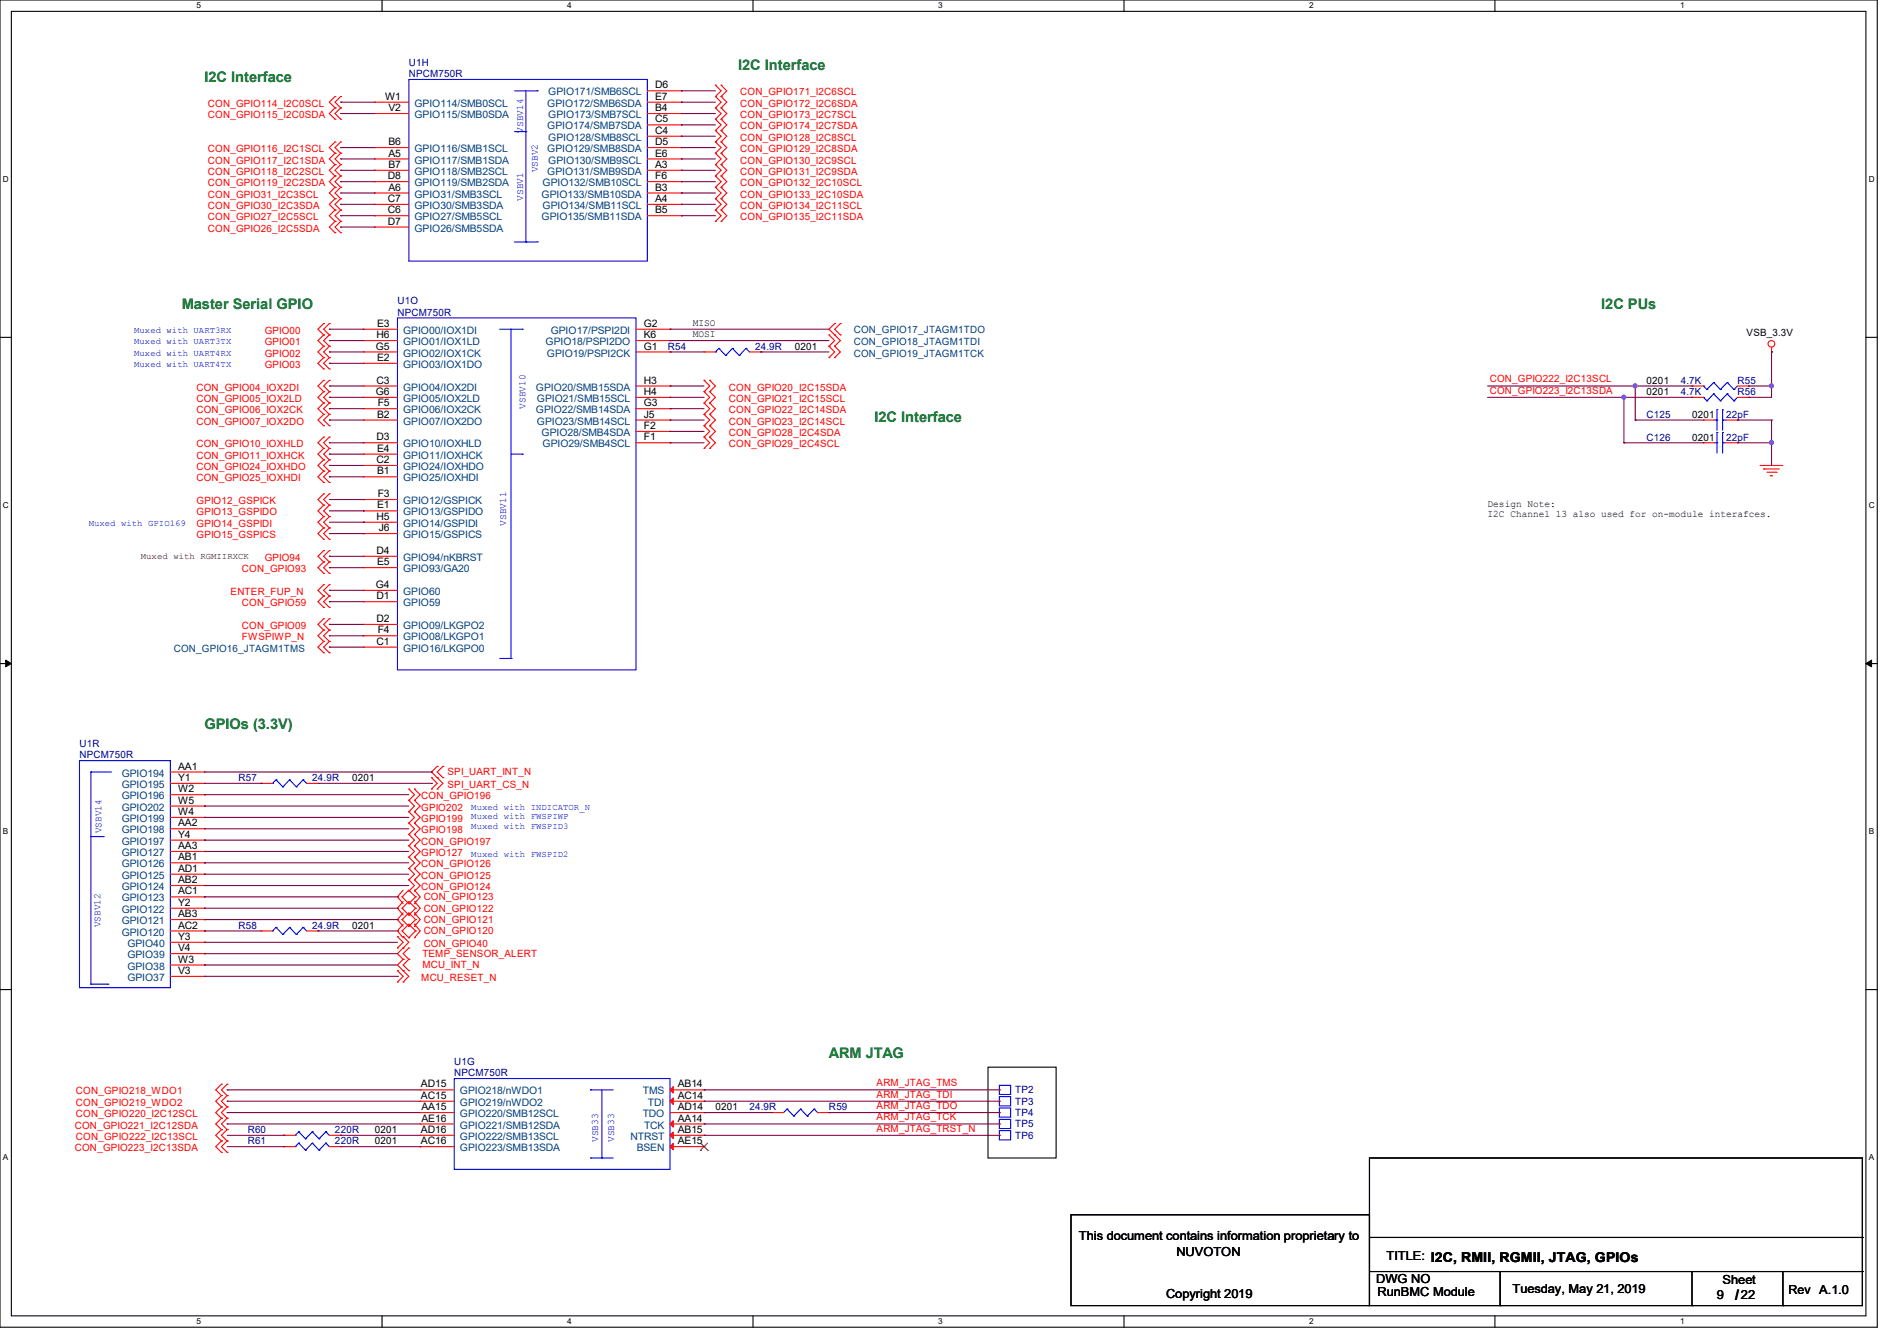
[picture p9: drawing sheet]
<svg xmlns="http://www.w3.org/2000/svg" width="297mm" height="210mm" viewBox="0 0 297 210" stroke-linecap="round" stroke-linejoin="round" font-family="sans-serif">
<path d="M0 0h293.9v207.9h-293.9zM1.8 1.8h290.3v204.3h-290.3z" fill="none" stroke="#000" stroke-width=".17"/>
<g fill="#fff">
<path d="M30.8 .2h.7v1.4h-.7z"/>
<path d="M30.8 206.2h.7v1.4h-.7z"/>
</g>
<path d="M59.8 0v1.8M59.8 206.1v1.8" fill="none" stroke="#000" stroke-width=".17"/>
<g fill="#fff">
<path d="M88.8 .2h.7v1.4h-.7z"/>
<path d="M88.8 206.2h.7v1.4h-.7z"/>
</g>
<path d="M117.9 0v1.8M117.9 206.1v1.8" fill="none" stroke="#000" stroke-width=".17"/>
<g fill="#fff">
<path d="M146.9 .2h.7v1.4h-.7z"/>
<path d="M146.9 206.2h.7v1.4h-.7z"/>
</g>
<path d="M176 0v1.8M176 206.1v1.8" fill="none" stroke="#000" stroke-width=".17"/>
<g fill="#fff">
<path d="M205 .2h.7v1.4h-.7z"/>
<path d="M205 206.2h.7v1.4h-.7z"/>
</g>
<path d="M234.1 0v1.8M234.1 206.1v1.8" fill="none" stroke="#000" stroke-width=".17"/>
<g fill="#fff">
<path d="M263.1 .2h.6v1.4h-.6z"/>
<path d="M263.1 206.2h.6v1.4h-.6z"/>
<path d="M.5 27.3h.9v1.4h-.9z"/>
<path d="M292.6 27.3h.9v1.4h-.9z"/>
<path d="M.5 78.4h.9v1.4h-.9z"/>
<path d="M292.6 78.4h.9v1.4h-.9z"/>
</g>
<path d="M0 52.8h1.8M292.1 52.8h1.8" fill="none" stroke="#000" stroke-width=".17"/>
<g fill="#fff">
<path d="M.5 129.5h.8v1.4h-.8z"/>
<path d="M292.6 129.5h.8v1.4h-.8z"/>
</g>
<path d="M0 103.9h1.8M292.1 103.9h1.8" fill="none" stroke="#000" stroke-width=".17"/>
<path d="M.9 103.4l.9 .5-.9 .5zM292.1 103.9l.9-.5v1z" fill="#000" stroke="#000" stroke-width=".16"/>
<g fill="#fff">
<path d="M.5 180.5h.8v1.4h-.8z"/>
<path d="M292.6 180.5h.8v1.4h-.8z"/>
</g>
<g fill="none" stroke="#000" stroke-width=".17">
<path d="M0 155h1.8M292.1 155h1.8M154.7 167.1h10.7v14.3h-10.7zM167.7 190.2h46.7v14.3h-46.7zM214.4 181.4h77.2v23.1h-77.2zM214.4 199.1h77.2M214.4 193.8h77.2M234.9 199.1v5.4M264.9 199.1v5.4M279.1 199.1v5.4M291.6 199.1h.1M291.6 193.8h.1"/>
<path d="M234.9 204.5h.1M264.9 204.5h.1M279.1 204.5h.1"/>
</g>
<g fill="none" stroke="#f00" stroke-width=".17">
<path d="M52.5 15.1h.1M52.5 16.9h.1M52.5 18.7h.1M52.5 15.1l-.9 .9 .9 .9M52.5 16.9l-.9 .9 .9 .9M53.3 15.1h.1M53.3 16.9h.1M53.3 18.7h.1M53.3 15.1l-.8 .9 .8 .9M53.3 16.9l-.8 .9 .8 .9M58.7 16h.1M58.7 17.8h.1"/>
<path d="M58.7 16h5.3M58.7 17.8h5.3M101.3 16h5.4M101.3 17.8h5.4M101.3 14.2h5.4M101.3 19.6h5.4M106.7 14.2h.1M106.7 16h.1M106.7 17.8h.1M106.7 19.6h.1M112 13.3h.1M112 15.1h.1"/>
<path d="M112 16.9h.1M112 18.7h.1M112 13.3l.9 .9-.9 .9M112 15.1l.9 .9-.9 .9M112 16.9l.9 .9-.9 .9M112 18.7l.9 .9-.9 .8M112.9 13.3h.1M112.9 15.1h.1M112.9 16.9h.1M112.9 18.7h.1M112.9 13.3l.9 .9-.9 .9M112.9 15.1l.9 .9-.9 .9"/>
<path d="M112.9 16.9l.9 .9-.9 .9M112.9 18.7l.9 .9-.9 .8M52.5 22.2h.1M52.5 24h.1M52.5 25.8h.1M52.5 27.6h.1M52.5 29.3h.1M52.5 31.1h.1M52.5 32.9h.1M52.5 34.7h.1M52.5 36.4h.1M52.5 22.2l-.9 .9 .9 .9"/>
<path d="M52.5 24l-.9 .9 .9 .9M52.5 25.8l-.9 .9 .9 .9M52.5 29.3l-.9 .9 .9 .9M52.5 31.1l-.9 .9 .9 .9M52.5 32.9l-.9 .9 .9 .9M52.5 34.7l-.9 .9 .9 .8M52.5 27.6l-.9 .8 .9 .9M53.3 22.2h.1M53.3 24h.1M53.3 25.8h.1M53.3 27.6h.1M53.3 29.3h.1"/>
<path d="M53.3 31.1h.1M53.3 32.9h.1M53.3 34.7h.1M53.3 36.4h.1M53.3 22.2l-.8 .9 .8 .9M53.3 24l-.8 .9 .8 .9M53.3 25.8l-.8 .9 .8 .9M53.3 29.3l-.8 .9 .8 .9M53.3 31.1l-.8 .9 .8 .9M53.3 32.9l-.8 .9 .8 .9M53.3 34.7l-.8 .9 .8 .8M53.3 27.6l-.8 .8 .8 .9"/>
<path d="M58.7 23.1h.1M58.7 24.9h.1M58.7 26.7h.1M58.7 28.4h.1M58.7 30.2h.1M58.7 32h.1M58.7 33.8h.1M58.7 35.6h.1M58.7 23.1h5.3M58.7 24.9h5.3M58.7 26.7h5.3M58.7 28.4h5.3"/>
<path d="M58.7 30.2h5.3M58.7 32h5.3M58.7 33.8h5.3M58.7 35.6h5.3M101.3 23.1h5.4M101.3 24.9h5.4M101.3 26.7h5.4M101.3 28.4h5.4M101.3 30.2h5.4M101.3 32h5.4M101.3 33.8h5.4M101.3 21.3h5.4"/>
<path d="M106.7 21.3h.1M106.7 23.1h.1M106.7 24.9h.1M106.7 26.7h.1M106.7 28.4h.1M106.7 30.2h.1M106.7 32h.1M106.7 33.8h.1M112 20.4h.1M112 22.2h.1M112 24h.1M112 25.8h.1"/>
<path d="M112 27.6h.1M112 29.3h.1M112 31.1h.1M112 32.9h.1M112 34.7h.1M112 20.4l.9 .9-.9 .9M112 22.2l.9 .9-.9 .9M112 24l.9 .9-.9 .9M112 25.8l.9 .9-.9 .9M112 27.6l.9 .8-.9 .9M112 29.3l.9 .9-.9 .9M112 31.1l.9 .9-.9 .9"/>
<path d="M112 32.9l.9 .9-.9 .9M112.9 20.4h.1M112.9 22.2h.1M112.9 24h.1M112.9 25.8h.1M112.9 27.6h.1M112.9 29.3h.1M112.9 31.1h.1M112.9 32.9h.1M112.9 34.7h.1M112.9 20.4l.9 .9-.9 .9M112.9 22.2l.9 .9-.9 .9"/>
<path d="M112.9 24l.9 .9-.9 .9M112.9 25.8l.9 .9-.9 .9M112.9 27.6l.9 .8-.9 .9M112.9 29.3l.9 .9-.9 .9M112.9 31.1l.9 .9-.9 .9M112.9 32.9l.9 .9-.9 .9M50.7 54.2h.1M50.7 56h.1M50.7 50.7h.1M50.7 52.5h.1M50.7 57.8h.1M50.7 59.6h.1"/>
<path d="M50.7 54.2l-.9 .9 .9 .9M50.7 50.7l-.9 .9 .9 .9M50.7 52.5l-.9 .8 .9 .9M50.7 56l-.9 .9 .9 .9M50.7 59.6l-.9 .9 .9 .8M51.6 54.2h.1M51.6 56h.1M51.6 50.7h.1M51.6 52.5h.1M51.6 57.8h.1M51.6 59.6h.1M51.6 54.2l-.9 .9 .9 .9"/>
<path d="M51.6 50.7l-.9 .9 .9 .9M51.6 52.5l-.9 .8 .9 .9M51.6 56l-.9 .9 .9 .9M51.6 59.6l-.9 .9 .9 .8M56.9 51.6h.1M56.9 53.3h.1M56.9 55.1h.1M56.9 56.9h.1M56.9 51.6h5.3M56.9 53.3h5.3M56.9 55.1h5.3M56.9 56.9h5.3"/>
<path d="M99.6 51.6h5.3M99.6 53.3h5.3M99.6 55.1h5.3M104.9 51.6h.1M104.9 53.3h.1M104.9 55.1h.1M110.2 59.6h.1M110.2 55.1h.1M110.2 59.6l.9 .9-.9 .8M110.2 55.1h1.8M111.1 59.6h.1M111.1 59.6l.9 .9-.9 .8"/>
<path d="M117.3 55.1h1.8M119.1 55.1h.1M129.8 52.5h.1M129.8 54.2h.1M129.8 56h.1M129.8 52.5l.9 .8-.9 .9M129.8 54.2l.9 .9-.9 .9M130.7 52.5h.1M130.7 54.2h.1M130.7 56h.1M130.7 50.7h.1M130.7 50.7l-.9 .9 1.8 1.7-.9 .9"/>
<path d="M130.7 54.2l.9 .9-.9 .9M131.6 52.5h.1M131.6 50.7h.1M131.6 50.7l-.9 .9 .9 .9M277.4 55.1h.1M277.4 54.4v.7M50.7 63.1h.1M50.7 64.9h.1M50.7 61.3h.1M50.7 66.7h.1M50.7 72h.1M50.7 73.8h.1"/>
<path d="M50.7 68.5h.1M50.7 70.2h.1M50.7 75.6h.1M50.7 79.1h.1M50.7 77.3h.1M50.7 77.3l-.9 .9 .9 .9M50.7 79.1l-.9 .9 .9 .9M50.7 63.1l-.9 .9 .9 .9M50.7 61.3l-.9 .9 .9 .9M50.7 64.9l-.9 .9 .9 .9M50.7 72l-.9 .9 .9 .9M50.7 68.5l-.9 .8 .9 .9"/>
<path d="M50.7 70.2l-.9 .9 .9 .9M50.7 73.8l-.9 .9 .9 .9M51.6 63.1h.1M51.6 64.9h.1M51.6 61.3h.1M51.6 66.7h.1M51.6 72h.1M51.6 73.8h.1M51.6 68.5h.1M51.6 70.2h.1M51.6 75.6h.1M51.6 79.1h.1"/>
<path d="M51.6 77.3h.1M51.6 77.3l-.9 .9 .9 .9M51.6 79.1l-.9 .9 .9 .9M51.6 63.1l-.9 .9 .9 .9M51.6 61.3l-.9 .9 .9 .9M51.6 64.9l-.9 .9 .9 .9M51.6 72l-.9 .9 .9 .9M51.6 68.5l-.9 .8 .9 .9M51.6 70.2l-.9 .9 .9 .9M51.6 73.8l-.9 .9 .9 .9M56.9 60.5h.1M56.9 62.2h.1"/>
<path d="M56.9 64h.1M56.9 65.8h.1M56.9 69.3h.1M56.9 71.1h.1M56.9 78.2h.1M56.9 72.9h.1M56.9 74.7h.1M56.9 72.9h5.3M56.9 62.2h5.3M56.9 65.8h5.3M56.9 60.5h5.3M56.9 69.3h5.3"/>
<path d="M56.9 64h5.3M56.9 71.1h5.3M56.9 78.2h5.3M56.9 74.7h5.3M99.6 62.2h5.3M99.6 65.8h5.3M99.6 60.5h5.3M99.6 69.3h5.3M99.6 64h5.3M99.6 67.6h5.3M104.9 60.5h.1M104.9 62.2h.1"/>
<path d="M104.9 64h.1M104.9 65.8h.1M104.9 69.3h.1M104.9 67.6h.1M110.2 61.3h.1M110.2 63.1h.1M110.2 64.9h.1M110.2 66.7h.1M110.2 68.5h.1M110.2 70.2h.1M110.2 61.3l.9 .9-.9 .9M110.2 63.1l.9 .9-.9 .9"/>
<path d="M110.2 64.9l.9 .9-.9 .9M110.2 66.7l.9 .9-.9 .9M110.2 68.5l.9 .8-.9 .9M111.1 61.3h.1M111.1 63.1h.1M111.1 64.9h.1M111.1 66.7h.1M111.1 68.5h.1M111.1 70.2h.1M111.1 61.3l.9 .9-.9 .9M111.1 63.1l.9 .9-.9 .9M111.1 64.9l.9 .9-.9 .9"/>
<path d="M111.1 66.7l.9 .9-.9 .9M111.1 68.5l.9 .8-.9 .9M264.9 62.2h.1M264.9 60.5h.1M264.9 62.2h1.8M264.9 60.5h1.8M266.7 65.8h.1M266.7 69.3h.1M266.7 65.8h1.8M266.7 69.3h1.8M270.3 65.8h1.7M270.3 69.3h1.7"/>
<path d="M272 65.8h.1M272 69.3h.1M272 62.2h1.8M272 60.5h1.8M273.8 62.2h.1M273.8 60.5h.1M275.6 72.9h.1M275.6 72.9h3.5M276.1 73.4h.1M276.1 73.4h2.5M276.6 74h1.5M277.2 74.5h.1"/>
<path d="M277.2 74.5h.3M278.1 74h.1M50.7 80.9h.1M50.7 82.7h.1M50.7 84.5h.1M50.7 93.3h.1M50.7 95.1h.1M50.7 98.7h.1M50.7 86.2h.1M50.7 88h.1M50.7 91.6h.1M50.7 89.8h.1"/>
<path d="M50.7 96.9h.1M50.7 80.9l-.9 .9 .9 .9M50.7 82.7l-.9 .9 .9 .9M50.7 93.3l-.9 .9 .9 .9M50.7 96.9l-.9 .9 .9 .9M50.7 98.7l-.9 .9 .9 .9M50.7 86.2l-.9 .9 .9 .9M50.7 91.6l-.9 .9 .9 .8M50.7 88l-.9 .9 .9 .9M51.6 80.9h.1M51.6 82.7h.1M51.6 84.5h.1"/>
<path d="M51.6 93.3h.1M51.6 95.1h.1M51.6 98.7h.1M51.6 86.2h.1M51.6 88h.1M51.6 91.6h.1M51.6 89.8h.1M51.6 96.9h.1M51.6 80.9l-.9 .9 .9 .9M51.6 82.7l-.9 .9 .9 .9M51.6 93.3l-.9 .9 .9 .9M51.6 98.7l-.9 .9 .9 .9"/>
<path d="M51.6 86.2l-.9 .9 .9 .9M51.6 91.6l-.9 .9 .9 .8M51.6 88l-.9 .9 .9 .9M51.6 96.9l-.9 .9 .9 .9M56.9 99.6h.1M56.9 97.8h.1M56.9 80h.1M56.9 81.8h.1M56.9 83.6h.1M56.9 94.2h.1M56.9 92.5h.1M56.9 88.9h.1"/>
<path d="M56.9 87.1h.1M56.9 99.6h5.3M56.9 97.8h5.3M56.9 80h5.3M56.9 81.8h5.3M56.9 83.6h5.3M56.9 94.2h5.3M56.9 92.5h5.3M56.9 88.9h5.3M56.9 87.1h5.3M50.7 100.5h.1M50.7 102.2h.1"/>
<path d="M50.7 100.5l-.9 .8 .9 .9M51.6 100.5h.1M51.6 102.2h.1M51.6 100.5l-.9 .8 .9 .9M56.9 101.3h.1M56.9 101.3h5.3M26.7 122.7h5.3M26.7 120.9h5.3M26.7 124.5h5.3M26.7 138.7h5.3M26.7 136.9h5.3M26.7 135.1h5.3"/>
<path d="M26.7 133.3h5.3M26.7 131.6h5.3M26.7 129.8h5.3M26.7 128h5.3M26.7 126.2h5.3M32 120.9h.1M32 122.7h.1M32 124.5h.1M32 138.7h.1M32 136.9h.1M32 135.1h.1M32 133.3h.1"/>
<path d="M32 131.6h.1M32 129.8h.1M32 128h.1M32 126.2h.1M40.9 122.7h.1M40.9 122.7h1.8M48 122.7h1.8M49.8 122.7h.1M63.1 139.4l-.9 1.1M64 123.6h.1M64 125.3h.1M64 127.1h.1"/>
<path d="M64 128.9h.1M64 130.7h.1M64 132.5h.1M64 134.2h.1M64 136h.1M64 137.8h.1M64 139.6h.1M64 123.6l.9 .9-.9 .8M64 125.3l.9 .9-.9 .9M64 127.1l.9 .9-.9 .9M64 128.9l.9 .9-.9 .9M64 130.7l.9 .9-.9 .9"/>
<path d="M64 132.5l.9 .8-.9 .9M64 134.2l.9 .9-.9 .9M64 136l.9 .9-.9 .9M64 137.8l.9 .9-.9 .9M64.9 123.6h.1M64.9 125.3h.1M64.9 127.1h.1M64.9 128.9h.1M64.9 130.7h.1M64.9 132.5h.1M64.9 134.2h.1M64.9 136h.1"/>
<path d="M64.9 137.8h.1M64.9 139.4h.1M64.9 139.6h.1M64.9 123.6l.9 .9-.9 .8M64.9 125.3l.9 .9-.9 .9M64.9 127.1l.9 .9-.9 .9M64.9 128.9l.9 .9-.9 .9M64.9 130.7l.9 .9-.9 .9M64.9 132.5l.9 .8-.9 .9M64.9 134.2l.9 .9-.9 .9M64.9 136l.9 .9-.9 .9M64.9 139.4l.9 1.1-.9 1"/>
<path d="M64.9 137.8l.9 .9-.9 .9M67.6 121.8h.1M67.6 123.6h.1M67.6 121.8l.9 .9-.9 .9M68.5 121.8h.1M68.5 123.6h.1M68.5 120h.1M68.5 120l-.9 .9 1.7 1.8-.8 .9M69.3 121.8h.1M69.3 120h.1M69.3 120l-.8 .9 .8 .9M26.7 152.9h5.3"/>
<path d="M26.7 151.1h5.3M26.7 149.4h5.3M26.7 147.6h5.3M26.7 145.8h5.3M26.7 144h5.3M26.7 142.2h5.3M26.7 140.5h5.3M32 152.9h.1M32 151.1h.1M32 149.4h.1M32 147.6h.1M32 145.8h.1"/>
<path d="M32 144h.1M32 142.2h.1M32 140.5h.1M40.9 145.8h.1M40.9 145.8h1.8M48 145.8h1.8M49.8 145.8h.1M62.2 144h.1M62.2 140.5h.1M62.2 145.8h.1M62.2 142.2h.1M62.2 146.7h.1"/>
<path d="M62.2 148.5h.1M62.2 152h.1M62.2 153.8h.1M62.2 144l.9 1.1M62.2 140.5l.9 1M62.2 145.8l.9 1.1M62.2 142.2l.9 1.1M62.2 146.7l.9 .9-.9 .9M62.2 152l.9 .9-.9 .9M62.9 144h.1M62.9 140.5h.1M62.9 145.8h.1"/>
<path d="M62.9 142.2h.1M62.9 144l1.1-1 1.1 1M62.9 144l1.1 1.1M62.9 140.5l1.1-1.1 1.1 1.1M62.9 140.5l1.1 1M62.9 145.8l1.1-1.1 1.1 1.1M62.9 145.8l1.1 1.1M62.9 142.2l1.1-1 1.1 1M62.9 142.2l1.1 1.1M63.1 146.7h.1M63.1 148.5h.1M63.1 150.2h.1"/>
<path d="M63.1 152h.1M63.1 153.8h.1M63.1 143l-.9 1M63.1 144.7l-.9 1.1M63.1 141.2l-.9 1M63.1 146.7l.9 .9-1.8 1.8 .9 .8M63.1 150.2l-.9 .9 1.8 1.8-.9 .9M64 145.1h.1M64 141.5h.1M64 146.9h.1M64 143.3h.1M64 152h.1"/>
<path d="M64 150.2h.1M64 148.5h.1M64 148.5l-.9 .9 .9 .8M64 150.2l-.9 .9 .9 .9M64.9 143h.1M64.9 145.1h.1M64.9 141.5h.1M64.9 144.7h.1M64.9 146.9h.1M64.9 141.2h.1M64.9 143.3h.1M64.9 143l.9 1-.9 1.1"/>
<path d="M64.9 144.7l.9 1.1-.9 1.1M64.9 141.2l.9 1-.9 1.1M65.1 144h.1M65.1 140.5h.1M65.1 145.8h.1M65.1 142.2h.1M65.1 144l-1.1 1.1M65.1 140.5l-1.1 1M65.1 145.8l-1.1 1.1M65.1 142.2l-1.1 1.1M34.7 176.9h.1M34.7 178.7h.1"/>
<path d="M34.7 173.4h.1M34.7 175.1h.1M34.7 171.6h.1M34.7 169.8h.1M34.7 176.9l-.9 .9 .9 .9M34.7 178.7l-.9 .9 .9 .9M34.7 173.4l-.9 .8 .9 .9M34.7 175.1l-.9 .9 .9 .9M34.7 171.6l-.9 .9 .9 .9M34.7 169.8l-.9 .9 .9 .9M35.6 176.9h.1M35.6 178.7h.1"/>
<path d="M35.6 173.4h.1M35.6 175.1h.1M35.6 171.6h.1M35.6 169.8h.1M35.6 176.9l-.9 .9 .9 .9M35.6 178.7l-.9 .9 .9 .9M35.6 173.4l-.9 .8 .9 .9M35.6 175.1l-.9 .9 .9 .9M35.6 171.6l-.9 .9 .9 .9M35.6 169.8l-.9 .9 .9 .9M44.4 177.8h.1M44.4 179.6h.1"/>
<path d="M44.4 177.8h1.8M44.4 179.6h1.8M51.6 177.8h1.7M51.6 179.6h1.7M53.3 177.8h.1M53.3 179.6h.1M65.8 170.7h.1M65.8 172.5h.1M65.8 174.2h.1M65.8 176h.1M65.8 177.8h.1M65.8 179.6h.1"/>
<path d="M65.8 177.8h5.3M65.8 170.7h5.3M65.8 172.5h5.3M65.8 174.2h5.3M65.8 176h5.3M65.8 179.6h5.3M104.9 177.8h5.3M104.9 170.7h5.3M104.9 172.5h5.3M104.9 174.2h5.3M104.9 176h5.3M104.9 179.6h5.3"/>
<path d="M110.2 170.7h.1M110.2 172.5h.1M110.2 174.2h.1M110.2 176h.1M110.2 177.8h.1M110.2 179.6h.1M120.9 174.2h.1M120.9 174.2h1.8M128 174.2h1.8M129.8 174.2h.1M156.5 174.2h.1M156.5 177.8h.1"/>
<path d="M156.5 170.7h.1M156.5 172.5h.1M156.5 176h.1M34.7 180.5h.1M35.6 180.5h.1"/>
<circle cx="277.4" cy="53.8" r=".52"/>
</g>
<g fill="none" stroke="#00f" stroke-width=".17">
<path d="M64 12.4h37.3v28.5h-37.3zM80.6 14.2h3.5M82.3 14.2v23.7M84.1 14.2h.1M80.6 37.9h3.5M80.6 20.6h1.7M82.3 37.9h.1M82.3 20.6h.1M84.1 37.9h.1M62.2 49.8h37.4v55.1h-37.4zM78.2 51.6h3.6M80 51.6v51.5"/>
<path d="M81.8 51.6h.1M112 55.1h.1M112.6 54.6h.1M112.6 54.6l1 1.1M112.6 54.6l-.6 .5M113.6 55.7h.1M114.7 54.6h.1M114.7 54.6l1 1.1M114.7 54.6l-1.1 1.1M115.7 55.7h.1M116.8 54.6h.1M116.8 54.6l.5 .5"/>
<path d="M116.8 54.6l-1.1 1.1M268.3 59.9h.1M268.3 59.9l1.1 1.1M268.3 59.9l-1 1.1M270.4 59.9h.1M270.4 59.9l1.1 1.1M270.4 59.9l-1 1.1M80 71.1h1.8M81.8 71.1h.1M266.7 62.2h.1M266.7 60.5h.1M266.7 62.2l.6 .6"/>
<path d="M266.7 60.5l.6 .5M267.3 62.8h.1M267.3 61h.1M268.3 61.7h.1M268.3 61.7l1.1 1.1M268.3 61.7l-1 1.1M268.5 65.8h.3M268.5 69.3h.3M268.8 65.8h.1M268.8 64.2h.1M268.8 69.3h.1M268.8 67.7h.1"/>
<path d="M268.8 64.2v3.2M268.8 67.7v3.3M269.4 62.8h.1M269.4 61h.1M269.7 64.2h.1M269.7 65.8h.1M269.7 67.7h.1M269.7 69.3h.1M269.7 65.8h.6M269.7 64.2v3.2M269.7 67.7v3.3M269.7 69.3h.6"/>
<path d="M270.4 61.7h.1M270.4 61.7l1.1 1.1M270.4 61.7l-1 1.1M271.5 62.8h.1M271.5 61h.1M272 62.2l-.5 .6M272 60.5l-.5 .5M12.4 119.1h14.3v35.6h-14.3zM78.2 103.1h1.8M80 103.1h.1M14.2 120.9h.1M14.2 120.9h3.2"/>
<path d="M14.2 120.9v33.2M14.2 131h2M16.2 131h.1M42.7 122.7h.1M43.2 122.1h.1M43.2 122.1l1.1 1.1M43.2 122.1l-.5 .6M44.3 123.2h.1M45.3 122.1h.1M45.3 122.1l1.1 1.1M45.3 122.1l-1 1.1M46.4 123.2h.1"/>
<path d="M47.5 122.1h.1M47.5 122.1l.5 .6M47.5 122.1l-1.1 1.1M14.2 154.1h.1M14.2 154.1h2.7M16.9 154.1h.1M42.7 145.8h.1M43.2 145.2h.1M43.2 145.2l1.1 1.1M43.2 145.2l-.5 .6M44.3 146.3h.1M45.3 145.2h.1"/>
<path d="M45.3 145.2l1.1 1.1M45.3 145.2l-1 1.1M46.4 146.3h.1M47.5 145.2h.1M47.5 145.2l.5 .6M47.5 145.2l-1.1 1.1M46.2 177.8h.1M46.2 179.6h.1M46.8 177.2h.1M46.8 179h.1M46.8 177.2l1 1.2M46.8 177.2l-.6 .6"/>
<path d="M46.8 179l1 1.1M46.8 179l-.6 .6M47.8 178.4h.1M48.9 177.2h.1M48.9 179h.1M48.9 177.2l1.1 1.2M48.9 177.2l-1.1 1.2M48.9 179l1.1 1.1M48.9 179l-1.1 1.1M50 178.4h.1M51 177.2h.1M51 179h.1"/>
<path d="M51 177.2l.6 .6M51 177.2l-1 1.2M51 179l.6 .6M51 179l-1 1.1M71.1 168.9h33.8v14.2h-33.8zM92.5 170.7h.1M92.5 170.7h3.5M94.2 170.7v10.7M123.2 173.7h.1M123.2 173.7l-.5 .5M123.2 173.7l1.1 1.1M124.3 174.8h.1"/>
<path d="M125.3 173.7h.1M125.3 173.7l-1 1.1M125.3 173.7l1.1 1.1M126.4 174.8h.1M127.5 173.7h.1M127.5 173.7l-1.1 1.1M127.5 173.7l.5 .5M128 174.2h.1M156.5 173.5h1.7v1.5h-1.7zM156.5 177.1h1.7v1.4h-1.7zM156.5 170h1.7v1.4h-1.7zM156.5 171.7h1.7v1.5h-1.7z"/>
<path d="M156.5 175.3h1.7v1.4h-1.7zM47.8 180.1h.1M50 180.1h.1M92.5 181.4h.1M92.5 181.4h3.5M94.2 181.4h.1"/>
</g>
<g fill="#f00" stroke="#f00" stroke-width=".17">
<path d="M104.9 170.7l.5-.5v1z"/>
<path d="M105.4 172v1l-.5-.5z"/>
<path d="M105.4 175.5v1l-.5-.5z"/>
<path d="M104.9 177.8l.5-.5v1z"/>
<path d="M104.9 179.6l.5-.5v1z"/>
</g>
<path d="M109.7 179l1.1 1.2M110.8 179l-1.2 1.2M109.6 180.2h.1M110.8 180.2h.1" fill="none" stroke="#804000" stroke-width=".16"/>
<g fill="none" stroke="#800040" stroke-width=".17">
<path d="M53.3 16h.1M53.3 17.8h.1M53.3 17.8h5.4M53.3 16h5.4M106.7 17.8h.1M106.7 19.6h.1M106.7 14.2h.1M106.7 16h.1M106.7 17.8h5.3M106.7 19.6h5.3M106.7 14.2h5.3M106.7 16h5.3"/>
<path d="M53.3 33.8h.1M53.3 35.6h.1M53.3 23.1h.1M53.3 30.2h.1M53.3 24.9h.1M53.3 32h.1M53.3 26.7h.1M53.3 28.4h.1M53.3 23.1h5.4M53.3 33.8h5.4M53.3 32h5.4M53.3 35.6h5.4"/>
<path d="M53.3 30.2h5.4M53.3 24.9h5.4M53.3 26.7h5.4M53.3 28.4h5.4M106.7 21.3h.1M106.7 23.1h.1M106.7 33.8h.1M106.7 32h.1M106.7 26.7h.1M106.7 24.9h.1M106.7 28.4h.1M106.7 30.2h.1"/>
<path d="M106.7 21.3h5.3M106.7 23.1h5.3M106.7 33.8h5.3M106.7 32h5.3M106.7 30.2h5.3M106.7 24.9h5.3M106.7 26.7h5.3M106.7 28.4h5.3M51.6 53.3h.1M51.6 51.6h.1M51.6 56.9h.1M51.6 55.1h.1"/>
<path d="M51.6 53.3h5.3M51.6 51.6h5.3M51.6 56.9h5.3M51.6 55.1h5.3M104.9 53.3h.1M104.9 55.1h.1M104.9 51.6h.1M104.9 53.3h24.9M104.9 51.6h24.9M104.9 55.1h5.3M119.1 55.1h.1M119.1 55.1h10.7"/>
<path d="M277.4 55.1h.1M277.4 55.1v7.1h-3.6M51.6 60.5h.1M51.6 62.2h.1M51.6 64h.1M51.6 65.8h.1M51.6 69.3h.1M51.6 71.1h.1M51.6 72.9h.1M51.6 74.7h.1M51.6 69.3h5.3M51.6 60.5h5.3"/>
<path d="M51.6 62.2h5.3M51.6 64h5.3M51.6 65.8h5.3M51.6 71.1h5.3M51.6 72.9h5.3M51.6 74.7h5.3M51.6 78.2h5.3M56.9 78.2h.1M104.9 67.6h.1M104.9 69.3h.1M104.9 60.5h.1M104.9 62.2h.1"/>
<path d="M104.9 64h.1M104.9 65.8h.1M104.9 67.6h5.3M104.9 69.3h5.3M104.9 60.5h5.3M104.9 62.2h5.3M104.9 64h5.3M104.9 65.8h5.3M232.9 60.5h32M232.9 62.2h32M254.3 62.2h.1M254.3 69.3h.1"/>
<path d="M254.3 69.3h12.4M254.3 62.2v7.1M256 60.5h.1M256 65.8h.1M256 65.8h10.7M256 60.5v5.3M264.9 60.5h.1M264.9 62.2h.1M272 65.8h.1M272 69.3h.1M272 69.3h5.4M272 65.8h5.4"/>
<path d="M273.8 62.2h.1M273.8 60.5h.1M273.8 60.5h3.6M277.4 60.5h.1M277.4 65.8h.1M277.4 69.3h.1M277.4 65.8v7.1M51.6 88.9h.1M51.6 97.8h.1M51.6 94.2h.1M51.6 99.6h.1M51.6 87.1h.1"/>
<path d="M51.6 92.5h.1M51.6 88.9h5.3M51.6 97.8h5.3M51.6 94.2h5.3M51.6 99.6h5.3M51.6 87.1h5.3M51.6 92.5h5.3M51.6 80h5.3M51.6 81.8h5.3M51.6 83.6h5.3M56.9 80h.1M56.9 81.8h.1"/>
<path d="M56.9 83.6h.1M51.6 101.3h.1M51.6 101.3h5.3M32 126.2h.1M32 128h.1M32 131.6h.1M32 133.3h.1M32 124.5h.1M32 129.8h.1M32 135.1h.1M32 136.9h.1M32 138.7h.1"/>
<path d="M32 126.2h32M32 128h32M32 131.6h32M32 133.3h32M32 120.9h35.6M32 122.7h8.9M32 124.5h32M32 129.8h32M32 135.1h32M32 136.9h32M32 138.7h32M40.9 122.7h.1"/>
<path d="M49.8 122.7h17.8M67.6 120.9h.1M67.6 122.7h.1M32 147.6h.1M32 149.4h.1M32 151.1h.1M32 140.5h.1M32 142.2h.1M32 144h.1M32 145.8h.1M32 147.6h30.2M32 149.4h30.2"/>
<path d="M32 151.1h30.2M32 152.9h30.2M32 145.8h8.9M32 140.5h30.2M32 142.2h30.2M32 144h30.2M49.8 145.8h.1M49.8 145.8h12.4M62.2 152.9h.1M35.6 170.7h.1M35.6 172.5h.1M35.6 174.2h.1"/>
<path d="M35.6 176h.1M35.6 172.5h30.2M35.6 170.7h30.2M35.6 176h30.2M35.6 174.2h30.2M35.6 177.8h8.8M35.6 179.6h8.8M44.4 177.8h.1M44.4 179.6h.1M53.3 177.8h.1M53.3 177.8h12.5M53.3 179.6h12.5"/>
<path d="M65.8 179.6h.1M110.2 172.5h.1M110.2 170.7h.1M110.2 176h.1M110.2 174.2h.1M110.2 177.8h.1M110.2 172.5h46.3M110.2 170.7h46.3M110.2 176h46.3M110.2 174.2h10.7M110.2 177.8h46.3M129.8 174.2h.1"/>
<path d="M129.8 174.2h26.7"/>
</g>
<g fill="#f0f" stroke="#f0f" stroke-width=".17">
<circle cx="277.3" cy="60.4" r=".32"/>
<circle cx="277.3" cy="69.3" r=".32"/>
<circle cx="256" cy="60.4" r=".32"/>
<circle cx="254.2" cy="62.2" r=".32"/>
</g>
<g font-size="2.3" fill="#008000">
<text x="115.6" y="11">I2C Interface</text>
<text x="32" y="12.8">I2C Interface</text>
<text x="28.4" y="48.3">Master Serial GPIO</text>
<text x="250.7" y="48.3">I2C PUs</text>
<text x="136.9" y="66.1">I2C Interface</text>
<text x="32" y="114.1">GPIOs (3.3V)</text>
<text x="129.8" y="165.7">ARM JTAG</text>
</g>
<text font-size="2.3" x="271.7" y="203.6">/</text>
<g font-size="1.9">
<text x="168.9" y="194.1">This document contains information proprietary to</text>
<text x="184.2" y="196.6">NUVOTON</text>
<text x="217.1" y="197.4">TITLE: I2C, RMII, RGMII, JTAG, GPIOs</text>
<text x="182.6" y="203.2">Copyright 2019</text>
<text x="215.5" y="200.9">DWG NO</text>
<text x="215.7" y="203">RunBMC Module</text>
<text x="236.8" y="202.5">Tuesday, May 21, 2019</text>
<text x="268.8" y="203.4">9</text>
<text x="269.7" y="201.1">Sheet</text>
<text x="272.6" y="203.4">22</text>
<text x="280" y="202.7">Rev A.1.0</text>
</g>
<g font-size="1.6" fill="#000080">
<text x="64" y="10.3">U1H</text>
<text x="64" y="12.1">NPCM750R</text>
<text x="62.2" y="47.7">U1O</text>
<text x="62.2" y="49.4">NPCM750R</text>
<text x="104.6" y="54.8">R54</text>
<text x="118.2" y="54.8">24.9R</text>
<text x="257.8" y="65.4">C125</text>
<text x="263.1" y="61.9">4.7K</text>
<text x="263.1" y="60.1">4.7K</text>
<text x="270.3" y="65.4">22pF</text>
<text x="272" y="61.9">R56</text>
<text x="272" y="60.1">R55</text>
<text x="257.8" y="69">C126</text>
<text x="270.3" y="69">22pF</text>
<text x="12.4" y="118.8">NPCM750R</text>
<text x="12.4" y="117">U1R</text>
<text x="37.3" y="122.3">R57</text>
<text x="48.9" y="122.3">24.9R</text>
<text x="37.3" y="145.5">R58</text>
<text x="48.9" y="145.5">24.9R</text>
<text x="71.1" y="166.8">U1G</text>
<text x="71.1" y="168.6">NPCM750R</text>
<text x="117.3" y="173.9">24.9R</text>
<text x="129.8" y="173.9">R59</text>
<text x="159" y="171.2">TP2</text>
<text x="159" y="173">TP3</text>
<text x="38.8" y="177.5">R60</text>
<text x="38.8" y="179.2">R61</text>
<text x="52.4" y="177.5">220R</text>
<text x="52.4" y="179.2">220R</text>
<text x="159" y="174.8">TP4</text>
<text x="159" y="178.3">TP6</text>
<text x="159" y="176.6">TP5</text>
</g>
<g font-size="1.6" fill="#f00">
<text x="32.6" y="16.7">CON_GPIO114_I2C0SCL</text>
<text x="115.9" y="14.9">CON_GPIO171_I2C6SCL</text>
<text x="115.9" y="16.7">CON_GPIO172_I2C6SDA</text>
<text x="32.6" y="18.5">CON_GPIO115_I2C0SDA</text>
<text x="32.6" y="23.8">CON_GPIO116_I2C1SCL</text>
<text x="115.9" y="18.5">CON_GPIO173_I2C7SCL</text>
<text x="115.9" y="20.3">CON_GPIO174_I2C7SDA</text>
<text x="115.9" y="22.1">CON_GPIO128_I2C8SCL</text>
<text x="115.9" y="23.8">CON_GPIO129_I2C8SDA</text>
<text x="32.6" y="25.6">CON_GPIO117_I2C1SDA</text>
<text x="32.6" y="27.4">CON_GPIO118_I2C2SCL</text>
<text x="32.6" y="29.2">CON_GPIO119_I2C2SDA</text>
<text x="115.9" y="25.6">CON_GPIO130_I2C9SCL</text>
<text x="115.9" y="27.4">CON_GPIO131_I2C9SDA</text>
<text x="115.9" y="29.2">CON_GPIO132_I2C10SCL</text>
<text x="32.6" y="30.9">CON_GPIO31_I2C3SCL</text>
<text x="32.6" y="32.7">CON_GPIO30_I2C3SDA</text>
<text x="32.6" y="34.5">CON_GPIO27_I2C5SCL</text>
<text x="115.9" y="30.9">CON_GPIO133_I2C10SDA</text>
<text x="115.9" y="32.7">CON_GPIO134_I2C11SCL</text>
<text x="115.9" y="34.5">CON_GPIO135_I2C11SDA</text>
<text x="32.6" y="36.3">CON_GPIO26_I2C5SDA</text>
<text x="41.4" y="52.3">GPIO00</text>
<text x="41.4" y="55.8">GPIO02</text>
<text x="41.4" y="54.1">GPIO01</text>
<text x="41.4" y="57.6">GPIO03</text>
<text x="233.3" y="59.9">CON_GPIO222_I2C13SCL</text>
<text x="30.8" y="64.7">CON_GPIO06_IOX2CK</text>
<text x="30.8" y="61.2">CON_GPIO04_IOX2DI</text>
<text x="30.8" y="62.9">CON_GPIO05_IOX2LD</text>
<text x="114.1" y="61.2">CON_GPIO20_I2C15SDA</text>
<text x="114.1" y="62.9">CON_GPIO21_I2C15SCL</text>
<text x="114.1" y="64.7">CON_GPIO22_I2C14SDA</text>
<text x="233.3" y="61.7">CON_GPIO223_I2C13SDA</text>
<text x="30.8" y="66.5">CON_GPIO07_IOX2DO</text>
<text x="30.8" y="70.1">CON_GPIO10_IOXHLD</text>
<text x="30.8" y="71.8">CON_GPIO11_IOXHCK</text>
<text x="114.1" y="66.5">CON_GPIO23_I2C14SCL</text>
<text x="114.1" y="68.3">CON_GPIO28_I2C4SDA</text>
<text x="114.1" y="70.1">CON_GPIO29_I2C4SCL</text>
<text x="30.8" y="73.6">CON_GPIO24_IOXHDO</text>
<text x="30.8" y="75.4">CON_GPIO25_IOXHDI</text>
<text x="30.8" y="82.5">GPIO14_GSPIDI</text>
<text x="30.8" y="80.7">GPIO13_GSPIDO</text>
<text x="30.8" y="78.9">GPIO12_GSPICK</text>
<text x="30.8" y="84.3">GPIO15_GSPICS</text>
<text x="37.9" y="89.6">CON_GPIO93</text>
<text x="41.4" y="87.8">GPIO94</text>
<text x="36.1" y="93.2">ENTER_FUP_N</text>
<text x="37.9" y="95">CON_GPIO59</text>
<text x="37.9" y="100.3">FWSPIWP_N</text>
<text x="37.9" y="98.5">CON_GPIO09</text>
<text x="66" y="125.2">CON_GPIO196</text>
<text x="70.1" y="123.4">SPI_UART_CS_N</text>
<text x="70.1" y="121.5">SPI_UART_INT_N</text>
<text x="66" y="127">GPIO202</text>
<text x="66" y="128.7">GPIO199</text>
<text x="66" y="130.5">GPIO198</text>
<text x="66" y="132.3">CON_GPIO197</text>
<text x="66" y="134.1">GPIO127</text>
<text x="66" y="135.8">CON_GPIO126</text>
<text x="66" y="137.6">CON_GPIO125</text>
<text x="66" y="139.4">CON_GPIO124</text>
<text x="66.3" y="141">CON_GPIO123</text>
<text x="66.3" y="142.8">CON_GPIO122</text>
<text x="66.1" y="149.9">TEMP_SENSOR_ALERT</text>
<text x="66.3" y="144.6">CON_GPIO121</text>
<text x="66.3" y="146.3">CON_GPIO120</text>
<text x="66.3" y="148.3">CON_GPIO40</text>
<text x="66" y="153.6">MCU_RESET_N</text>
<text x="66.1" y="151.7">MCU_INT_N</text>
<text x="11.9" y="173.2">CON_GPIO219_WDO2</text>
<text x="11.9" y="171.4">CON_GPIO218_WDO1</text>
<text x="137.2" y="171.9">ARM_JTAG_TDI</text>
<text x="137.2" y="170.1">ARM_JTAG_TMS</text>
<text x="137.2" y="173.7">ARM_JTAG_TDO</text>
<text x="11.7" y="176.7">CON_GPIO221_I2C12SDA</text>
<text x="11.9" y="178.5">CON_GPIO222_I2C13SCL</text>
<text x="11.9" y="175">CON_GPIO220_I2C12SCL</text>
<text x="137.2" y="175.5">ARM_JTAG_TCK</text>
<text x="137.2" y="177.2">ARM_JTAG_TRST_N</text>
<text x="11.7" y="180.3">CON_GPIO223_I2C13SDA</text>
</g>
<g font-size="1.6">
<text x="60.3" y="15.6">W1</text>
<text x="60.8" y="17.4">V2</text>
<text x="102.6" y="13.8">D6</text>
<text x="102.6" y="15.6">E7</text>
<text x="102.6" y="17.4">B4</text>
<text x="60.8" y="22.7">B6</text>
<text x="102.6" y="19.2">C5</text>
<text x="102.6" y="21">C4</text>
<text x="102.6" y="22.7">D5</text>
<text x="60.7" y="28.1">D8</text>
<text x="60.8" y="24.5">A5</text>
<text x="60.8" y="26.3">B7</text>
<text x="60.8" y="29.8">A6</text>
<text x="102.6" y="24.5">E6</text>
<text x="102.6" y="26.3">A3</text>
<text x="102.6" y="28.1">F6</text>
<text x="102.6" y="29.8">B3</text>
<text x="60.7" y="31.6">C7</text>
<text x="60.7" y="33.4">C6</text>
<text x="60.7" y="35.2">D7</text>
<text x="102.6" y="31.6">A4</text>
<text x="102.6" y="33.4">B5</text>
<text x="59" y="53">H6</text>
<text x="59.1" y="51.2">E3</text>
<text x="100.8" y="51.2">G2</text>
<text x="100.8" y="53">K6</text>
<text x="108.5" y="52.8">MOSI</text>
<text x="108.5" y="51">MISO</text>
<text x="273.5" y="52.7">VSB_3.3V</text>
<text x="58.8" y="54.7">G5</text>
<text x="59.1" y="56.5">E2</text>
<text x="100.8" y="54.7">G1</text>
<text x="124.5" y="54.8">0201</text>
<text x="58.8" y="61.8">G6</text>
<text x="59" y="60.1">C3</text>
<text x="59.1" y="65.4">B2</text>
<text x="59.1" y="63.6">F5</text>
<text x="100.8" y="60.1">H3</text>
<text x="100.8" y="61.8">H4</text>
<text x="100.8" y="63.6">G3</text>
<text x="100.8" y="65.4">J5</text>
<text x="257.8" y="61.9">0201</text>
<text x="257.8" y="60.1">0201</text>
<text x="264.9" y="65.4">0201</text>
<text x="59" y="69">D3</text>
<text x="59.1" y="70.7">E4</text>
<text x="100.8" y="69">F1</text>
<text x="100.8" y="67.2">F2</text>
<text x="264.9" y="69">0201</text>
<text x="59" y="72.5">C2</text>
<text x="59.1" y="74.3">B1</text>
<text x="59.1" y="77.9">F3</text>
<text x="59" y="81.4">H5</text>
<text x="59.1" y="79.6">E1</text>
<text x="59.3" y="83.2">J6</text>
<text x="232.9" y="79.5">Design Note:</text>
<text x="232.9" y="81">I2C Channel 13 also used for on-module interafces.</text>
<text x="59" y="86.7">D4</text>
<text x="59.1" y="88.5">E5</text>
<text x="58.8" y="92.1">G4</text>
<text x="59" y="93.9">D1</text>
<text x="59" y="97.4">D2</text>
<text x="59" y="101">C1</text>
<text x="59.1" y="99.2">F4</text>
<text x="27.9" y="120.5">AA1</text>
<text x="27.9" y="122.3">Y1</text>
<text x="27.9" y="124.1">W2</text>
<text x="27.9" y="125.9">W5</text>
<text x="55.1" y="122.3">0201</text>
<text x="27.9" y="131.2">Y4</text>
<text x="27.9" y="129.4">AA2</text>
<text x="27.9" y="127.6">W4</text>
<text x="27.9" y="136.5">AD1</text>
<text x="27.9" y="134.7">AB1</text>
<text x="27.9" y="133">AA3</text>
<text x="27.9" y="143.6">AB3</text>
<text x="27.9" y="141.9">Y2</text>
<text x="27.9" y="140.1">AC1</text>
<text x="27.9" y="138.3">AB2</text>
<text x="27.9" y="149">V4</text>
<text x="27.9" y="147.2">Y3</text>
<text x="27.9" y="145.4">AC2</text>
<text x="55.1" y="145.5">0201</text>
<text x="27.9" y="152.5">V3</text>
<text x="27.9" y="150.8">W3</text>
<text x="65.9" y="170.3">AD15</text>
<text x="65.9" y="172.1">AC15</text>
<text x="66" y="173.9">AA15</text>
<text x="106.1" y="170.3">AB14</text>
<text x="106.1" y="172.1">AC14</text>
<text x="106.1" y="173.9">AD14</text>
<text x="112" y="173.9">0201</text>
<text x="58.7" y="177.5">0201</text>
<text x="58.7" y="179.2">0201</text>
<text x="65.9" y="177.4">AD16</text>
<text x="65.9" y="179.2">AC16</text>
<text x="66" y="175.6">AE16</text>
<text x="106.1" y="175.6">AA14</text>
<text x="106.1" y="177.4">AB15</text>
<text x="106.1" y="179.2">AE15</text>
</g>
<g font-size="1.6" fill="#004080">
<text x="64.9" y="16.7">GPIO114/SMB0SCL</text>
<text x="85.7" y="16.7">GPIO172/SMB6SDA</text>
<text x="85.9" y="14.9">GPIO171/SMB6SCL</text>
<text x="64.9" y="18.5">GPIO115/SMB0SDA</text>
<text x="64.9" y="23.8">GPIO116/SMB1SCL</text>
<text x="85.7" y="20.3">GPIO174/SMB7SDA</text>
<text x="85.7" y="23.8">GPIO129/SMB8SDA</text>
<text x="85.9" y="18.5">GPIO173/SMB7SCL</text>
<text x="85.9" y="22.1">GPIO128/SMB8SCL</text>
<text x="64.9" y="25.6">GPIO117/SMB1SDA</text>
<text x="64.9" y="27.4">GPIO118/SMB2SCL</text>
<text x="64.9" y="29.2">GPIO119/SMB2SDA</text>
<text x="85" y="29.2">GPIO132/SMB10SCL</text>
<text x="85.7" y="27.4">GPIO131/SMB9SDA</text>
<text x="85.9" y="25.6">GPIO130/SMB9SCL</text>
<text x="64.9" y="30.9">GPIO31/SMB3SCL</text>
<text x="64.9" y="32.7">GPIO30/SMB3SDA</text>
<text x="64.9" y="34.5">GPIO27/SMB5SCL</text>
<text x="84.8" y="30.9">GPIO133/SMB10SDA</text>
<text x="84.8" y="34.5">GPIO135/SMB11SDA</text>
<text x="85" y="32.7">GPIO134/SMB11SCL</text>
<text x="64.9" y="36.3">GPIO26/SMB5SDA</text>
<text x="63.1" y="52.3">GPIO00/IOX1DI</text>
<text x="86.2" y="52.3">GPIO17/PSPI2DI</text>
<text x="133.7" y="52.1">CON_GPIO17_JTAGM1TDO</text>
<text x="63.1" y="54.1">GPIO01/IOX1LD</text>
<text x="63.1" y="55.8">GPIO02/IOX1CK</text>
<text x="63.1" y="57.6">GPIO03/IOX1DO</text>
<text x="85.4" y="54.1">GPIO18/PSPI2DO</text>
<text x="85.6" y="55.8">GPIO19/PSPI2CK</text>
<text x="133.7" y="54.1">CON_GPIO18_JTAGM1TDI</text>
<text x="133.7" y="55.8">CON_GPIO19_JTAGM1TCK</text>
<text x="63.1" y="61.2">GPIO04/IOX2DI</text>
<text x="63.1" y="63">GPIO05/IOX2LD</text>
<text x="63.1" y="64.7">GPIO06/IOX2CK</text>
<text x="83.9" y="61.2">GPIO20/SMB15SDA</text>
<text x="83.9" y="64.7">GPIO22/SMB14SDA</text>
<text x="84.1" y="63">GPIO21/SMB15SCL</text>
<text x="63.1" y="66.5">GPIO07/IOX2DO</text>
<text x="63.1" y="70.1">GPIO10/IOXHLD</text>
<text x="63.1" y="71.8">GPIO11/IOXHCK</text>
<text x="84.1" y="66.5">GPIO23/SMB14SCL</text>
<text x="84.8" y="68.3">GPIO28/SMB4SDA</text>
<text x="85" y="70.1">GPIO29/SMB4SCL</text>
<text x="63.1" y="73.6">GPIO24/IOXHDO</text>
<text x="63.1" y="75.4">GPIO25/IOXHDI</text>
<text x="63.1" y="79">GPIO12/GSPICK</text>
<text x="63.1" y="80.7">GPIO13/GSPIDO</text>
<text x="63.1" y="82.5">GPIO14/GSPIDI</text>
<text x="63.1" y="84.3">GPIO15/GSPICS</text>
<text x="63.1" y="89.6">GPIO93/GA20</text>
<text x="63.1" y="87.8">GPIO94/nKBRST</text>
<text x="63.1" y="95">GPIO59</text>
<text x="63.1" y="93.2">GPIO60</text>
<text x="63.1" y="100.3">GPIO08/LKGPO1</text>
<text x="63.1" y="98.5">GPIO09/LKGPO2</text>
<text x="27.2" y="102.1">CON_GPIO16_JTAGM1TMS</text>
<text x="63.1" y="102.1">GPIO16/LKGPO0</text>
<text x="19" y="121.6">GPIO194</text>
<text x="19" y="123.4">GPIO195</text>
<text x="19" y="125.2">GPIO196</text>
<text x="19" y="130.5">GPIO198</text>
<text x="19" y="128.7">GPIO199</text>
<text x="19" y="127">GPIO202</text>
<text x="19" y="137.6">GPIO125</text>
<text x="19" y="135.8">GPIO126</text>
<text x="19" y="134.1">GPIO127</text>
<text x="19" y="132.3">GPIO197</text>
<text x="19" y="143">GPIO122</text>
<text x="19" y="141.2">GPIO123</text>
<text x="19" y="139.4">GPIO124</text>
<text x="19" y="146.5">GPIO120</text>
<text x="19" y="144.7">GPIO121</text>
<text x="19.9" y="148.3">GPIO40</text>
<text x="19.9" y="153.6">GPIO37</text>
<text x="19.9" y="151.9">GPIO38</text>
<text x="19.9" y="150.1">GPIO39</text>
<text x="72" y="171.4">GPIO218/nWDO1</text>
<text x="72" y="173.2">GPIO219/nWDO2</text>
<text x="100.7" y="171.4">TMS</text>
<text x="101.4" y="173.2">TDI</text>
<text x="72" y="175">GPIO220/SMB12SCL</text>
<text x="72" y="176.7">GPIO221/SMB12SDA</text>
<text x="72" y="178.5">GPIO222/SMB13SCL</text>
<text x="98.7" y="178.5">NTRST</text>
<text x="100.6" y="175">TDO</text>
<text x="100.8" y="176.7">TCK</text>
<text x="72" y="180.3">GPIO223/SMB13SDA</text>
<text x="99.7" y="180.3">BSEN</text>
</g>
<g font-size="1.6" fill="#00f">
<text x="81.9" y="20.8" transform="rotate(-90 81.9 20.8)">VSBV14</text>
<text x="84.2" y="27" transform="rotate(-90 84.2 27)">VSBV2</text>
<text x="81.9" y="31.5" transform="rotate(-90 81.9 31.5)">VSBV1</text>
<text x="82.3" y="64" transform="rotate(-90 82.3 64)">VSBV10</text>
<text x="79.2" y="82.3" transform="rotate(-90 79.2 82.3)">VSBV11</text>
<text x="15.9" y="130.5" transform="rotate(-90 15.9 130.5)">VSBV14</text>
<text x="15.7" y="145.2" transform="rotate(-90 15.7 145.2)">VSBV12</text>
<text x="93.6" y="178.9" transform="rotate(-90 93.6 178.9)">VSB33</text>
<text x="96.1" y="178.9" transform="rotate(-90 96.1 178.9)">VSB33</text>
</g>
<g font-size="1.4" fill="#00f">
<text x="21" y="52.2">Muxed with UART3RX</text>
<text x="21" y="53.9">Muxed with UART3TX</text>
<text x="21" y="55.7">Muxed with UART4RX</text>
<text x="21" y="57.5">Muxed with UART4TX</text>
<text x="13.9" y="82.4">Muxed with GPIO169</text>
<text x="73.8" y="126.8">Muxed with INDICATOR_N</text>
<text x="73.8" y="128.3">Muxed with FWSPIWP</text>
<text x="73.8" y="129.9">Muxed with FWSPID3</text>
<text x="73.8" y="134.2">Muxed with FWSPID2</text>
</g>
<text font-size="1.4" fill="#400000" x="22.1" y="87.5">Muxed with RGMIIRXCK</text>
<g font-size="1.3">
<text x="30.8" y="1.3">5</text>
<text x="88.8" y="1.3">4</text>
<text x="146.9" y="1.3">3</text>
<text x="205" y="1.3">2</text>
<text x="263.1" y="1.3">1</text>
<text x=".5" y="28.4">D</text>
<text x="292.6" y="28.4">D</text>
<text x=".5" y="79.5">C</text>
<text x="292.6" y="79.5">C</text>
<text x=".5" y="130.6">B</text>
<text x="292.6" y="130.6">B</text>
<text x=".5" y="181.7">A</text>
<text x="292.6" y="181.7">A</text>
<text x="30.8" y="207.4">5</text>
<text x="88.8" y="207.4">4</text>
<text x="146.9" y="207.4">3</text>
<text x="205" y="207.4">2</text>
<text x="263.1" y="207.4">1</text>
</g>
</svg>
